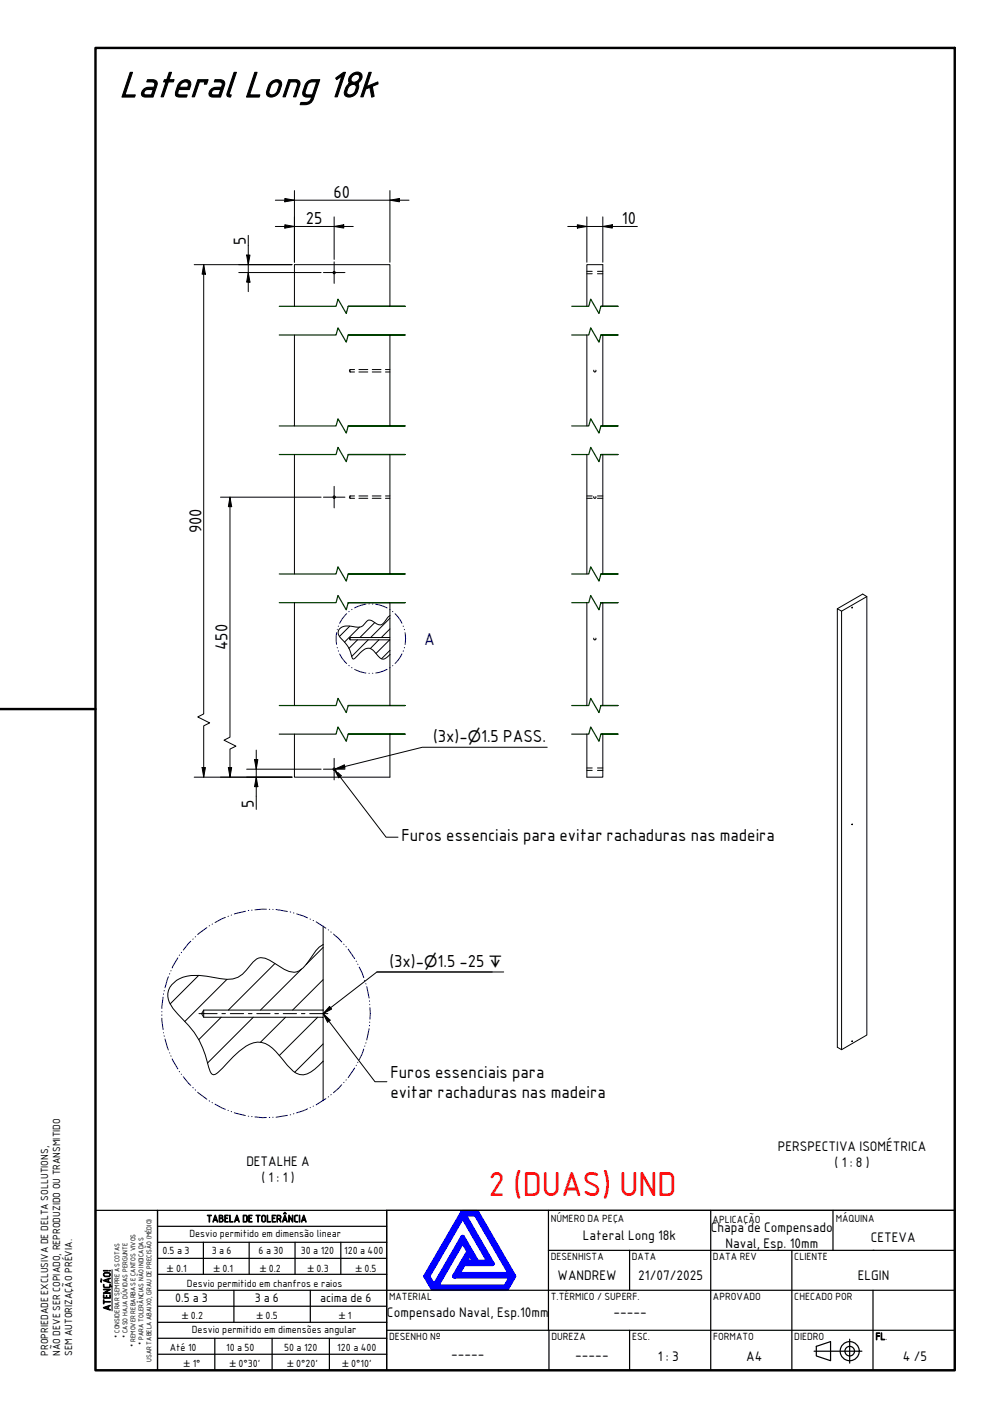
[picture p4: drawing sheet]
<svg xmlns="http://www.w3.org/2000/svg" width="210mm" height="297mm" viewBox="0 0 210 297" stroke-linecap="round" stroke-linejoin="round" font-family="sans-serif">
<!-- layer: Hachura (ISO) -->
<g fill="none" stroke="#000" stroke-width=".21">
<path d="M73.3 131.2l-2.2 2.1M74.9 134l-1.8 1.8M75.3 131.4l-3.1 3.1M77.1 134l-3.4 3.5M78.5 130.4l-3.1 3.1M79.4 134l-1.8 1.9M81.6 134l-2.8 2.9M81.7 136.2l-1.8 1.8M81.7 131.7l-1.8 1.8M81.7 129.5l-4.1 4M67.7 198.5l-3.6 3.5M41.6 204.3l-6 6"/>
<path d="M46.3 213.1l-4.7 4.7M47.5 205.2l-8.8 8.8M53.1 213.1l-9.6 9.6M57.6 201.8l-9.8 9.8M59.8 213.1l-5.3 5.2M63.2 203l-8.6 8.6M66.5 213.1l-8 8M67.7 218.7l-6 5.9M67.7 205.2l-6.4 6.4"/>
</g>
<!-- layer: Oculto (ISO) -->
<g fill="none" stroke="#000" stroke-width=".21">
<path d="M122.9 56.8h1.2M122.9 57.3h1.2M125.2 56.8h1.1M125.2 57.3h1.1M73.2 77.6v.2M73.3 77.8v.1M73.3 77.4v.1M73.3 77.4h1M73.3 77.9h1M73.3 77.4v.2M75.2 77.4h1.8M75.2 77.9h1.8"/>
<path d="M78 77.4h1.8M78 77.9h1.8M80.8 77.4h.9M80.8 77.9h.9M124.4 77.5v.2l.2 .2 .3-.2-.1-.2M73.2 104.1v.1M73.3 104.3v.1M73.3 103.9v.1M73.3 103.9h1M73.3 104.4h1M73.3 103.9v.2M73.3 104.2v.2"/>
<path d="M75.2 103.9h1.8M75.2 104.4h1.8M78 103.9h1.8M78 104.4h1.8M80.8 103.9h.9M80.8 104.4h.9M122.9 103.9h1.2M122.9 104.4h1.2M124.4 104v.3l.2 .1 .2-.1v-.3M125.2 103.9h1.1M125.2 104.4h1.1M124.4 133.7v.3h.2h.2v-.3"/>
<path d="M122.9 160.9h1.2M122.9 161.4h1.2M125.2 160.9h1.1M125.2 161.4h1.1"/>
</g>
<g fill="none" stroke="#004000" stroke-width=".25">
<path d="M58.5 70.2h11.9l.4-1.5 1.7 3 .4-1.5h12h-12M58.5 64.2h11.9l.4-1.5 1.7 3 .4-1.5h12h-12M119.8 70.2h3.5l.4-1.5 1.8 3 .4-1.5h3.6h-3.6M119.8 64.2h3.5l.4-1.5 1.8 3 .4-1.5h3.6h-3.6M58.5 95.2h11.9l.4-1.5 1.7 3 .4-1.5h12h-12M58.5 89.2h11.9l.4-1.5 1.7 3 .4-1.5h12h-12M119.8 95.2h3.5l.4-1.5 1.8 3 .4-1.5h3.6h-3.6M119.8 89.2h3.5l.4-1.5 1.8 3 .4-1.5h3.6h-3.6M58.5 126.2h11.9l.4-1.5 1.7 3 .4-1.5h12h-12M58.5 120.2h11.9l.4-1.5 1.7 3 .4-1.5h12h-12M119.8 126.2h3.5l.4-1.5 1.8 3 .4-1.5h3.6h-3.6M119.8 120.2h3.5l.4-1.5 1.8 3 .4-1.5h3.6h-3.6"/>
<path d="M58.5 153.8h11.9l.4-1.5 1.7 3 .4-1.5h12h-12M58.5 147.8h11.9l.4-1.5 1.7 3 .4-1.5h12h-12M119.8 153.8h3.5l.4-1.5 1.8 3 .4-1.5h3.6h-3.6M119.8 147.8h3.5l.4-1.5 1.8 3 .4-1.5h3.6h-3.6"/>
</g>
<g fill="none" stroke="#000" stroke-width=".21">
<path d="M61.7 64.2v-8.8h20v8.8M61.7 70.2v19M81.7 70.2v19M122.9 64.2v-8.8h3.4v8.8M122.9 70.2v19M126.3 70.2v19M61.7 95.2v25M81.7 95.2v25M122.9 95.2v25M126.3 95.2v25M61.7 126.2v21.6M73.3 133.5v.5"/>
<path d="M81.7 129v4.5h-8.4l-.1 .3 .1 .2h8.4v3.1M81.7 129l-.5 .4-.9 1.2-.5 .3a2.15 2.15 0 0 1-1.8-.8l-.8-.2-.6 .6a1.73 1.73 0 0 1-2.1 .8l-1-.1a1.95 1.95 0 0 0-2.7 1.4l.4 .8a7.6 7.6 0 0 1 2.7 4.6l.1 .1 .4-.2a5.3 5.3 0 0 1 2.7-2.1l.5 .1 .5 .3 1.1 1.2a1.22 1.22 0 0 0 2.2 0l.3-.3M81.7 126.2v2.8M81.7 133.5v.5M81.7 137.1v10.7M122.9 126.2v21.6M126.3 126.2v21.6M175.4 127.5l5.3-3.1 .9 .6v91.8l-5.3 3.1-.9-.5v-91.9l.9 .5v91.9M178.5 127.2v.1zM181.6 125l-5.3 3M61.7 153.8v9h20v-9M122.9 153.8v9h3.4v-9"/>
<path d="M178.5 172.6v.2zM67.7 197.9l-.8 .5-.7 .7a12.6 12.6 0 0 1-3.6 4.3 2.92 2.92 0 0 1-3.1-.3l-2-1.3a3.5 3.5 0 0 0-3.7-.9l-.8 .6a13 13 0 0 1-3.1 3.2l-1.1 .4-1.3 .1-1.3-.2a15.3 15.3 0 0 0-7.9-.3 3.9 3.9 0 0 0-2.8 5.4 24 24 0 0 0 4 4.7 18.9 18.9 0 0 1 4.2 8.7 1.68 1.68 0 0 0 1 1.6 3.3 3.3 0 0 0 1.9-1.4 22.7 22.7 0 0 1 5.7-5 4.3 4.3 0 0 1 5.4 1.5l2.5 3a3.7 3.7 0 0 0 4.1 1.8 10.5 10.5 0 0 0 3.4-2.7M67.7 194v19.1M42.7 211.6v1.5M67.7 211.6h-25l-.5 .7 .5 .8h25v9.2M178.5 218v.2zM67.7 222.3v8.3"/>
<circle cx="70" cy="57.1" r=".24"/>
<circle cx="70" cy="104.1" r=".24"/>
<circle cx="70" cy="161.1" r=".24"/>
</g>
<g fill="none" stroke="#000080" stroke-width=".21">
<path d="M70.5 132.5v2.5M70.7 135.6v.1M70.7 131.8v.1M70.9 136.3v.1M70.9 131.1v.1M71.1 137l.6 .9 .9 1.1M72.6 128.6l-.9 1.1-.6 .9M73.1 139.4l.1 .1M73.2 128.1l-.1 .1M73.7 139.8v.1M73.7 127.6v.1M76.6 126.6l-1.1 .2-1.2 .5"/>
<path d="M77.4 126.5h-.1M78 126.5h.1M78.7 126.6l2.4 .7M81.6 127.7h.1M81.7 139.8l-.1 .1M82.2 128.1l.1 .1M82.3 139.4l-.1 .1M82.8 128.6l.6 .7 .8 1.3M84.2 137l-1.4 2M84.5 131.1v.1M84.5 136.3v.1M84.7 131.8v.1"/>
<path d="M84.7 135.6v.1M84.9 132.5l.1 1.3-.1 1.2M74.3 140.2l1.2 .5 1.1 .3M77.3 141l.1 .1M78 141h.1M81.1 140.2l-2.4 .8M38 199.5v.1M40 197.2l-1.6 1.8M40.5 196.7l-.1 .1M41 196.2l-.1 .1M43.3 194.3l-1.9 1.5M43.9 193.9l-.1 .1"/>
<path d="M44.5 193.6h-.1M47.2 192.2l-2.2 1.1M47.9 191.9l-.1 .1M48.5 191.7h-.1M51.4 190.9l-2.3 .6M52.1 190.7h-.1M52.7 190.7h.1M55.8 190.5l-2.4 .1M56.4 190.5h.1M57.1 190.5h.1M57.8 190.5l2.4 .4M60.8 191l.1 .1"/>
<path d="M61.5 191.2l.1 .1M62.1 191.4l2.3 .9M65 192.5v.1M65.6 192.8l.1 .1M66.2 193.1l2.1 1.3M68.8 194.8h.1M69.3 195.2l.1 .1M69.8 195.7l1.8 1.6M72 197.8l.1 .1M72.5 198.3v.1M72.9 198.8l1.4 2M33.9 213.3l.3 2.4"/>
<path d="M33.9 211.9v.1M33.9 212.6v.1M34.2 208.9l-.3 2.4M34.2 208.2v.1M34.2 216.3v.1M34.4 217v.1M34.4 207.5v.1M34.6 217.6l.7 2.3M35.3 204.6l-.7 2.3M35.6 203.9l-.1 .2M35.8 203.3v.1M37.3 200.6l-1.2 2.2"/>
<path d="M37.6 200.1h-.1M74.6 201.3l.1 .1M74.9 202h.1M75.2 202.6l1 2.2M76.2 219.8l-1 2.2M76.4 205.4v.1M76.4 219.1v.1M76.6 206l.1 .1M76.7 218.4l-.1 .1M76.8 206.7l.5 2.4M77.3 215.5l-.5 2.4M77.4 209.7v.1"/>
<path d="M77.4 214.8v.1M77.4 210.4v.1M77.4 214.1v.1M77.5 211.1v2.4M35.5 220.5l.1 .1M35.8 221.2v.1M36.1 221.8l1.2 2.1M37.5 224.4l.1 .1M38 225v.1M38.4 225.6l1.6 1.8M40.4 227.8l.1 .1M40.9 228.3l.1 .1"/>
<path d="M41.4 228.8l1.9 1.5M43.8 230.6l.1 .1M44.4 231h.1M45 231.3l2.2 1.1M47.8 232.6h.1M48.4 232.8l.1 .1M49.1 233.1l2.3 .6M52 233.8h.1M52.7 233.9h.1M53.4 234l2.4 .1M56.5 234.1h-.1M57.1 234h.1"/>
<path d="M60.2 233.6l-2.4 .4M60.9 233.5h-.1M61.6 233.3h-.1M64.4 232.3l-2.3 .8M65 232h.1M65.7 231.7h-.1M68.3 230.1l-2.1 1.3M68.8 229.7v.1M69.4 229.3h-.1M71.6 227.2l-1.8 1.7M72.1 226.7l-.1 .1M72.5 226.2v.1"/>
<path d="M74.3 223.7l-1.4 2M74.7 223.1l-.1 .1M75 222.5l-.1 .1"/>
</g>
<!-- layer: Borda (ISO) -->
<path d="M20 10h180v277h-180zM0 148.5h20" fill="none" stroke="#000" stroke-width=".51"/>
<!-- layer: LOGO DELTA -->
<path d="M96.9 253.9h3l7.8 13.4-1.5 2.6h-15.5l-1.5-2.6zM96.9 254.7l5.6 9.7h-2.6l-3-5.2-6 10.3-1.3-2.2zM96.9 259.9l1.3 2.2-3 5.2h12l-1.3 2.2h-14.5zM97.2 254.3h2.5l7.3 12.6h-11.1l1.2-2.2h6zM98.4 262.5l1.1 1.9h-2.1z" fill="none" stroke="#00f" stroke-width=".99"/>
<!-- layer: Geometria de rascunho (ISO) -->
<path d="M90.7 269.9h15.5" fill="none" stroke="#000" stroke-width=".25"/>
<!-- layer: Visible ABNT -->
<g fill="none" stroke="#000" stroke-width=".25">
<path d="M20 253.5h13v33.5h-13zM33 256.9h48M81 253.5h119v33.5h-119zM81 253.5v33.5h-48v-20.1M114.9 253.5v25.2M148.9 253.5v33.5M174.5 253.5v8.4M200 253.5h-167v13.4M33 260.2h48M33 263.6h48M33 266.9h48M33 270.3h167"/>
<path d="M33 273.6h48M33 277h48M42.6 260.2v6.7M49 270.3v6.7M52.2 260.2v6.7M61.8 260.2v6.7M65 270.3v6.7M71.4 260.2v6.7M81 278.7h119M114.9 261.9h17M115 278.7v8.3M131.9 261.9h68.1"/>
<path d="M131.9 261.9v8.4M131.9 278.7v8.3M165.9 261.9v25.1M182.9 261.9h.1M182.9 270.3v16.7M33 280.3h48M33 283.7h48M45 280.3v6.7M57 280.3v6.7M69 280.3v6.7M170.5 283h10.1M171 282l3-1v4l-3-1z"/>
<path d="M178 280.5v5"/>
<circle cx="178" cy="283" r="2"/>
<circle cx="178" cy="283" r="1.01"/>
</g>
<path d="M23.5 266v8.6" fill="none" stroke="#000" stroke-width=".21"/>
<g fill="none" stroke="#000" stroke-width=".21">
<path d="M61.7 39.9v15M81.7 39.9v15M40.7 55.4h20.5M42.7 55.4l.3 2h-.7zM42.7 55.4v94.1l-1.3 .7 2.5 1.2-1.2 .6v10.8M50 57.1h17.3M51.7 53.4h.7l-.4 2zM52 57.1l.4 2h-.7zM52 49.3v11.8M57.7 41.9h28M57.7 47.4h16.3M59.7 41.6l2 .3-2 .4z"/>
<path d="M59.7 47.1l2 .3-2 .4zM70 47.4l2-.3v.7zM70 45.4v8.9M81.7 41.9l2-.3v.7zM118.9 47.4h14.6M120.9 47.1l2 .3-2 .4zM122.9 45.4v9.5M126.3 47.4l2-.3v.7zM126.3 45.4v9.5M46.2 104.1h21.1M48.2 104.1l.3 2h-.7zM48.2 104.1v50.3l-1.3 .7 2.5 1.2-1.2 .6v5.9"/>
<path d="M53.3 159.1h.7l-.3 2zM53.7 157.1v12.5M40.7 162.8h20.5M42.3 160.8h.7l-.3 2zM47.8 160.8h.7l-.3 2zM51.7 161.1h15.6M53.7 162.8l.3 2h-.7z"/>
</g>
<g fill="#000">
<path d="M42.7 55.4l.3 2h-.7zM51.7 53.4h.7l-.4 2zM52 57.1l.4 2h-.7zM59.7 41.6l2 .3-2 .4zM59.7 47.1l2 .3-2 .4zM70 47.4l2-.3v.7zM81.7 41.9l2-.3v.7zM120.9 47.1l2 .3-2 .4zM126.3 47.4l2-.3v.7zM48.2 104.1l.3 2h-.7zM53.3 159.1h.7l-.3 2zM42.3 160.8h.7l-.3 2z"/>
<path d="M47.8 160.8h.7l-.3 2zM53.7 162.8l.3 2h-.7z"/>
</g>
<!-- layer: Marca de centro (ISO) -->
<path d="M67.8 57.1h4.5M70 54.8v4.6M67.8 104.1h4.5M70 101.9v4.5M70 158.9v4.5M67.8 161.1h4.5" fill="none" stroke="#000" stroke-width=".21"/>
<path d="M114.6 156.5h-26.1l-18.2 4.6M70.1 161.3l.9 1.6 .5-.4-.7-.7M70.1 161.3l.4 .5M70.1 161.2l.4 .4M70.3 161.1l1.8-.9 .2 .7zM70.6 161.9l10.3 13.5h2.5M67.7 212.4l.9 1.7 .6-.4-1.4-1.3M67.8 212.4l10.7 14.2h2.5M69 210.8l.5 .6-1.8 .9zM79 203.6h26.5M103.1 203.6h-24.1l-11.3 8.7" fill="none" stroke="#000" stroke-width=".21"/>
<path d="M70 161.1l1.5 1.4-.5 .4zM70.3 161.1l1.8-.9 .2 .7zM69 210.8l.5 .6-1.8 .9zM67.7 212.3l1.5 1.4-.6 .4z" fill="#000"/>
<!-- layer: Linha de centro (ISO) -->
<path d="M41.7 212.3h3.8M46.5 212.3h.7M48.2 212.3h2.8M52 212.3h.8M53.8 212.3h2.8M57.6 212.3h.7M59.3 212.3h2.8M63.1 212.3h.8M64.9 212.3h3.8" fill="none" stroke="#000" stroke-width=".21"/>
<text font-size="8.1" x="25" y="20.2">Lateral Long 18k</text>
<text font-size="7" fill="#f00" x="102.3" y="250.6">2 (DUAS) UND</text>
<g font-size="3.5">
<text x="69.9" y="41.4">60</text>
<text x="64.1" y="46.9">25</text>
<text x="130.3" y="46.9">10</text>
<text x="51.5" y="51.3" transform="rotate(-90 51.5 51.3)">5</text>
<text x="42.2" y="111.7" transform="rotate(-90 42.2 111.7)">900</text>
<text x="47.7" y="136.2" transform="rotate(-90 47.7 136.2)">450</text>
<text x="90.7" y="155.4">(3x)-⌀1.5 PASS.</text>
<text x="53.2" y="169.3" transform="rotate(-90 53.2 169.3)">5</text>
<text x="84.1" y="176.3">Furos essenciais para evitar rachaduras nas madeira</text>
<text x="81.6" y="202.5">(3x)-⌀1.5 -25 ↧</text>
<text x="81.8" y="225.7">Furos essenciais para</text>
<text x="81.8" y="229.9">evitar rachaduras nas madeira</text>
</g>
<text font-size="3.5" fill="#000080" x="88.8" y="135">A</text>
<g font-size="2.8">
<text x="51.6" y="244.3">DETALHE A</text>
<text x="163" y="241">PERSPECTIVA ISOMÉTRICA</text>
<text x="174.8" y="244.4">( 1 : 8 )</text>
<text x="54.8" y="247.7">( 1 : 1 )</text>
<text x="122.1" y="259.8">Lateral Long 18k</text>
<text x="148.9" y="258.1">Chapa de Compensado</text>
<text x="152" y="261.5">Naval, Esp. 10mm</text>
<text x="182.4" y="260.1">CETEVA</text>
<text x="116.8" y="268">WANDREW</text>
<text x="133.7" y="268">21/07/2025</text>
<text x="179.7" y="268">ELGIN</text>
<text x="81.1" y="275.9">Compensado Naval, Esp.10mm</text>
<text x="128.5" y="275.6">-----</text>
<text x="94.5" y="284.5">-----</text>
<text x="120.5" y="284.6">-----</text>
<text x="137.8" y="285">1 : 3</text>
<text x="156.3" y="285">A4</text>
<text x="189.1" y="285">4 /5</text>
</g>
<g font-size="2.5">
<text x="36.7" y="272.7">0.5 a 3</text>
<text x="53.4" y="272.7">3 a 6</text>
<text x="67" y="272.7">acima de 6</text>
</g>
<g font-size="2.1">
<text x="43.3" y="256">TABELA DE TOLERÂNCIA</text>
<text x="115.4" y="256">NÚMERO DA PEÇA</text>
<text x="149.3" y="256.2">APLICAÇÃO</text>
<text x="175.1" y="256">MÁQUINA</text>
<text x="34" y="262.7">0.5 a 3</text>
<text x="39.7" y="259.1">Desvio permitido em dimensão linear</text>
<text x="44.3" y="262.7">3 a 6</text>
<text x="54.2" y="262.7">6 a 30</text>
<text x="63" y="262.7">30 a 120</text>
<text x="72.1" y="262.7">120 a 400</text>
<text x="115.4" y="263.9">DESENHISTA</text>
<text x="132.4" y="263.9">DATA</text>
<text x="149.4" y="263.9">DATA REV</text>
<text x="166.4" y="263.9">CLIENTE</text>
<text x="39.2" y="269.6">Desvio permitido em chanfros e raios</text>
<text x="23.1" y="274.6" transform="rotate(-90 23.1 274.6)">ATENÇÃO!</text>
<text x="81.5" y="272.3">MATERIAL</text>
<text x="115.4" y="272.3">T.TÉRMICO / SUPERF.</text>
<text x="149.4" y="272.3">APROVADO</text>
<text x="166.4" y="272.3">CHECADO POR</text>
<text x="40.2" y="279.2">Desvio permitido em dimensões angular</text>
<text x="81.5" y="280.7">DESENHO Nº</text>
<text x="115.5" y="280.7">DUREZA</text>
<text x="132.4" y="280.7">ESC.</text>
<text x="149.4" y="280.7">FORMATO</text>
<text x="166.4" y="280.7">DIEDRO</text>
<text x="183.4" y="280.7">FL.</text>
<text x="10.1" y="284" transform="rotate(-90 10.1 284)">PROPRIEDADE EXCLUSIVA DE DELTA SOLLUTIONS,</text>
<text x="12.6" y="284" transform="rotate(-90 12.6 284)">NÃO DEVE SER COPIADO, REPRODUZIDO OU TRANSMITIDO</text>
<text x="15.1" y="284" transform="rotate(-90 15.1 284)">SEM AUTORIZAÇÃO PRÉVIA.</text>
<text x="35.6" y="283.1">Até 10</text>
<text x="47.3" y="283.1">10 a 50</text>
<text x="59.5" y="283.1">50 a 120</text>
<text x="70.7" y="283.1">120 a 400</text>
</g>
<g font-size="1.9">
<text x="35.1" y="266.6">±0.1</text>
<text x="44.8" y="266.6">±0.1</text>
<text x="54.5" y="266.6">±0.2</text>
<text x="64.5" y="266.6">±0.3</text>
<text x="74.5" y="266.6">±0.5</text>
<text x="38.2" y="276.3">±0.2</text>
<text x="53.8" y="276.3">±0.5</text>
<text x="71" y="276.3">±1</text>
<text x="38.5" y="286.4">±1°</text>
<text x="48.2" y="286.4">±0°30'</text>
<text x="60.2" y="286.4">±0°20'</text>
<text x="71.7" y="286.4">±0°10'</text>
</g>
<g font-size="1.4">
<text x="25" y="280.2" transform="rotate(-90 25 280.2)">* CONSIDERAR SEMPRE AS COTAS</text>
<text x="26.7" y="280.3" transform="rotate(-90 26.7 280.3)">* CASO HAJA DÚVIDAS PERGUNTE</text>
<text x="30.1" y="281.7" transform="rotate(-90 30.1 281.7)">* PARA TOLERÂNCIAS NÃO INDICADAS</text>
<text x="28.4" y="282.1" transform="rotate(-90 28.4 282.1)">* REMOVER REBARBAS E CANTOS VIVOS</text>
<text x="31.7" y="285.3" transform="rotate(-90 31.7 285.3)">USAR TABELA ABAIXO, GRAU DE PRECISÃO (MÉDIO)</text>
</g>
</svg>
